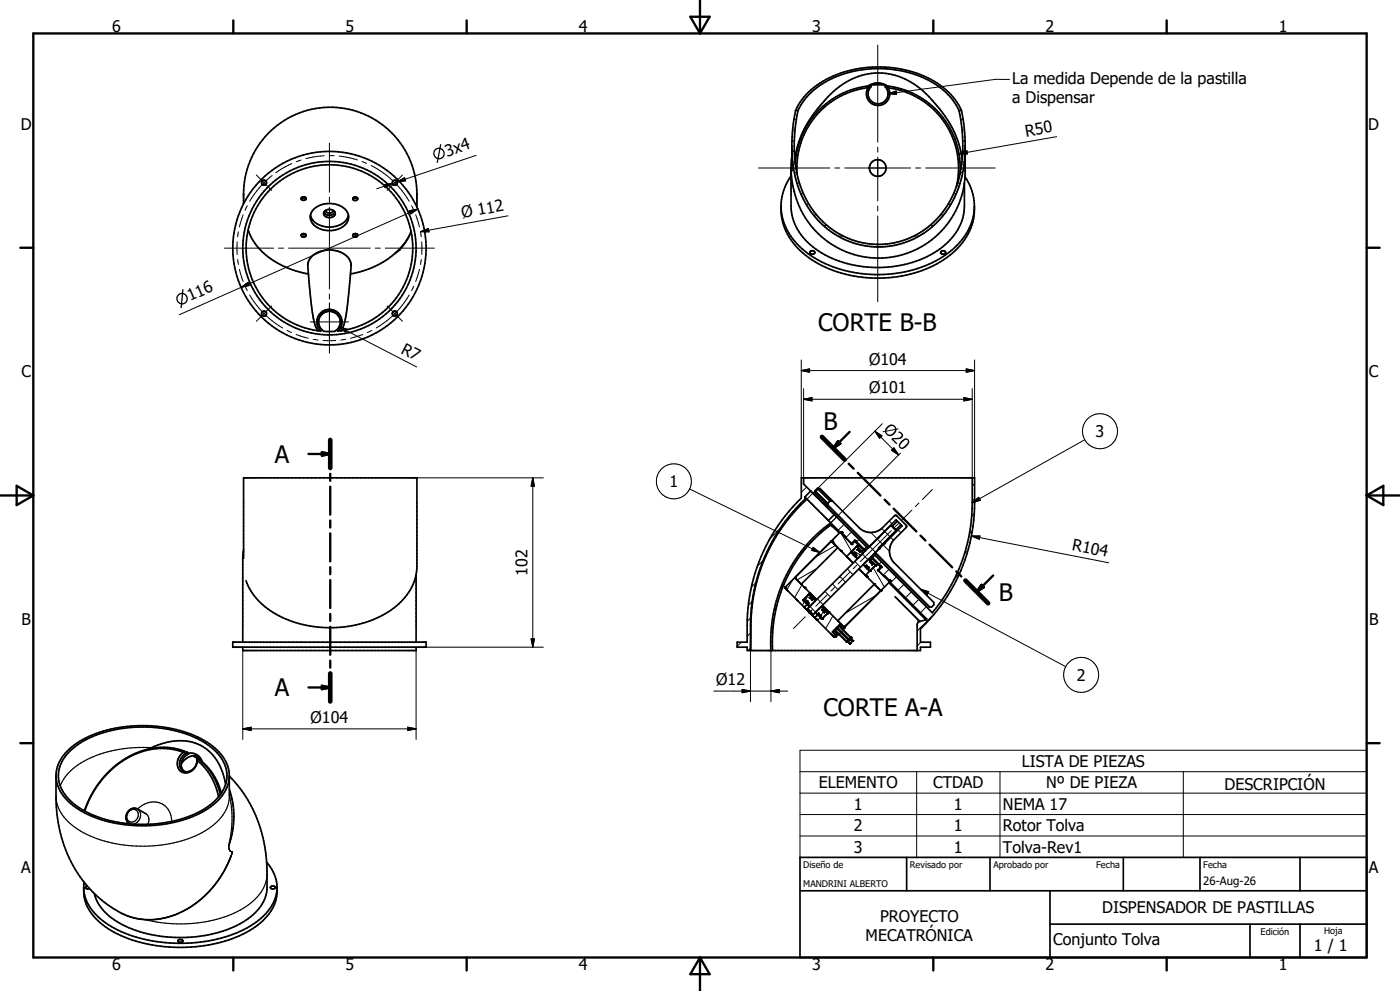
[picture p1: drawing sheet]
<svg xmlns="http://www.w3.org/2000/svg" width="1189mm" height="841mm" viewBox="0 0 1189 841" stroke-linecap="round" stroke-linejoin="round" font-family="sans-serif">
<g fill="none" stroke="#000" stroke-width=".85">
<path d="M745 38v83M754 80l7-3v3zM857 67h-11l-92 13M673 119h2M673 110h2M674 101h2M816 101h2M817 110h2M818 119h2M897 116l-83 15M248 139l-14 8M256 136l-4 1"/>
<path d="M275 132l-15 3M280 132h4M280 121v42M288 132l15 4M307 137l4 2M404 132l-67 22M673 128h2M673 137h2M745 125v4M745 133v38M814 131l7-3 1 3zM817 137h2"/>
<path d="M818 128h2M218 149l13 13M231 149a78 78 0 0 0-19 22M315 140a79 79 0 0 1 33 31M326 157l7-1-6 3zM333 156l-13 4M337 154l7-3 1 2zM342 149l-13 13M344 152l-7 2M644 143h61M675 146h2M677 155h2"/>
<path d="M709 143h4M717 143h56M778 143h4M786 143h59M813 155h2M816 146h2M210 175l-2 3M280 167v5M280 176v69M348 179l7-2-6 4zM350 175l1 3M355 177l-203 90"/>
<path d="M680 164h2M685 173h2M745 175v4M805 173h2M810 164h2M202 197v4M207 182l-4 11M353 182l3 11M357 197l7-3v3zM357 197l1 4M431 183l-74 14M691 182h3"/>
<path d="M699 191h4M745 183v73M790 191h3M799 182h2M191 211h41M201 205v11M237 211h4M245 211h69M319 211h4M327 211h42M358 205v11M712 200h4"/>
<path d="M743 209h7M776 200h4M202 220v4M203 229l4 10M356 229l-3 10M358 220l-1 4M205 244l6-4 1 2zM208 243l2 4M212 250a78 78 0 0 0 28 28M231 260l-13 13M280 250v4M280 257v43"/>
<path d="M329 260l13 13M348 250a79 79 0 0 1-28 28M351 243l-1 4M264 273h32M288 277l66 34M288 277l7 2-1 3zM244 280l4 2M251 284l11 3M266 288l4 1M274 289h11M294 288l-5 1M308 284l-10 3"/>
<path d="M316 280l-4 2M681 314h147M681 314l7-1v3zM681 305v101M821 313l7 1-7 2zM828 305v101M683 339h143M683 339l7-2v3zM683 330v76M819 337l7 2-7 1zM826 330v76M749 360l-64 64"/>
<path d="M743 366l20 20M743 366l6 4-2 2zM921 373l-95 54M759 380l4 6-6-4zM765 385l-60 59 5-5M354 406h107M452 406v143M452 406l2 7h-3zM586 415l110 54M685 413l-4 5M792 415l-9 9M828 410l-2 2"/>
<path d="M703 428l87 87M774 433l-8 8M780 427l-3 3M826 427l5-5 2 3zM827 436l-2 2M828 423l-2 2M663 448l-9 9M705 444l-10 10M707 458l3 6M714 452l9 16M717 445l-5 5M723 451l-5 5"/>
<path d="M730 458l-2 2M740 452l5 5M745 457l4 5M749 448l2 3M751 451l5 4M755 442l3 3M756 456l3 3M757 450l-26 27M763 450l2 2M763 444l-3 3M825 455l117 23M825 455h7v3z"/>
<path d="M826 451l-3 2M648 475l-5 5M688 461l-10 10M691 465l5 4-7-2zM710 463l-18 10M724 467l7 4M726 476l5 5M728 480l-3 3M732 465l1 2M732 470l5 5M736 464l-2 2M737 475l2 1"/>
<path d="M749 477l-2 2M750 462l5 6M822 467l-3 3M642 494l-4 4M666 496l-3 3M673 492l-5 9M681 496l-6 11M694 482l-17 10M707 496l5 4M709 499l-3 3M713 489l5 5M720 483l5 5"/>
<path d="M722 486l-10 10M742 482l9 16M743 496h.1M755 483l-5 5M761 490l-5 5M768 496l-5 5M815 487l-5 4M639 510l-3 4M659 515l-1 2M688 503l-7 11M688 515l5 4M690 517l-3 3"/>
<path d="M694 508l5 5M699 518l-2 4M701 502l4 5M703 505l-10 9M744 505l-26 15M774 502l-5 5M780 509l-5 5M782 500l123 66M782 500l7 2-2 3zM787 515l-5 5M637 537l-2 3M638 524l-3 3"/>
<path d="M657 531l-2 1M684 523l-10 10M697 523l-2 4M707 523l-6 10M709 538l-1 2M714 529h.1M714 537l-1 1M716 535l-1 1M719 530l-3 2M793 521l-14 15M206 552v76M353 552v76"/>
<path d="M362 549h99M451 542h3l-2 7zM630 545l-4 4M637 550l-2 2M637 552v43M655 552v43M656 544l-1 1M720 543l-1 2M722 541l-1 2M782 545l-3 3M606 586h63M630 585l7 1-7 2z"/>
<path d="M655 586l7-1v3zM206 619h147M206 619l7-2v3zM346 617l7 2-7 1zM679 637h482v91h-482zM679 655h482M779 655v73M849 655v73M1005 655v73M679 673h482M679 691h482M679 709h482"/>
<circle cx="934" cy="366" r="15"/>
<circle cx="572" cy="408" r="15"/>
<circle cx="918" cy="573" r="15"/>
</g>
<g fill="none" stroke="#000" stroke-width="1.4">
<path d="M737 74a69 69 0 0 0-60 74M737 74a10 10 0 0 0 9 16 10 10 0 0 0 8-16M739 72h13M739 73a70 70 0 0 0-64 66M739 73l-2 1M739 73l1 1M740 74a8 8 0 0 0 0 12 8 8 0 0 0 12 0 8 8 0 0 0 0-12M740 74h-3M744 71h3M747 71h-4l-6 2M747 71l5 1M752 74h2"/>
<path d="M752 73a70 70 0 0 1 63 75M752 73l2 1M752 73v1M752 72l2 1M754 74a69 69 0 0 1 58 85M676 94a63 63 0 0 1 41-33 96 96 0 0 1 84 13 51 51 0 0 1 16 20M676 94a115 115 0 0 0 5 72 71 71 0 0 0 66 44 71 71 0 0 0 65-46 117 117 0 0 0 5-70M676 94h2M678 94a114 114 0 0 0 5 73 69 69 0 0 0 65 40 69 69 0 0 0 62-44 116 116 0 0 0 4-69M678 94a65 65 0 0 1 47-34 91 91 0 0 1 76 17 49 49 0 0 1 13 17M814 94h3M673 133l-1 10v32a48 48 0 0 0 26 40 97 97 0 0 0 100-4 46 46 0 0 0 21-36v-20"/>
<path d="M673 124v21M675 136a89 89 0 0 1 26-51 57 57 0 0 1 59-21 78 78 0 0 1 39 30 82 82 0 0 1 18 42M820 124v21a74 74 0 0 1-65 74 74 74 0 0 1-81-57M672 149a44 44 0 0 0 7 60 101 101 0 0 0 83 23 84 84 0 0 0 57-31 43 43 0 0 0 1-51M672 143a74 74 0 0 0 3 20M207 173a74 74 0 0 1 50-78 74 74 0 0 1 87 32 74 74 0 0 1 10 38v11M230 161a71 71 0 0 1 114 19 71 71 0 0 1-57 101 11 11 0 0 0 0-15 11 11 0 0 0-15 0 11 11 0 0 0 1 15 71 71 0 0 1-60-47 71 71 0 0 1 17-73zM256 168h2h1M256 168l2-1 1 1M256 168a1.9 1.9 0 0 0 2 2 1.9 1.9 0 0 0 2-2h-1M267 177a20 20 0 0 1 28 3 10 10 0 0 1-7 14 19 19 0 0 1-24-7 9 9 0 0 1 3-10zM276 179a4 4 0 0 0 7 0"/>
<path d="M300 168h2h1M300 168l2-1 1 1M300 168a1.9 1.9 0 0 0 2 2 1.9 1.9 0 0 0 2-2h-1M663 175a51 51 0 0 0 26 45 108 108 0 0 0 115-1 50 50 0 0 0 24-44M675 163h.1M211 195a57 57 0 0 0 38 34l13 4M256 199h2h1M256 199l2-1 1 1M256 199a1.9 1.9 0 0 0 2 2 1.9 1.9 0 0 0 2-2h-1M264 183a17 17 0 0 0 21 9 14 14 0 0 0 11-9M275 180a5 5 0 0 0 3 5 5 5 0 0 0 6-2l1-1v-2M275 180a6 6 0 0 1 10 0"/>
<path d="M275 180a6 6 0 0 0 10 0M300 199h2h1M300 199a1.9 1.9 0 0 0 2 2 1.9 1.9 0 0 0 2-2h-1M300 199l2-1 1 1M348 200a52 52 0 0 1-13 15M349 196a44 44 0 0 1-10 16M335 215a77 77 0 0 1-37 18M339 212h.1M339 212l-4 3M688 213a1.8 1.8 0 0 1 3 0 1.8 1.8 0 0 1 0 3 1.8 1.8 0 0 1-2 0 1.8 1.8 0 0 1-1-3zM799 213a1.8 1.8 0 0 1 3 0 1.8 1.8 0 0 1 0 3 1.8 1.8 0 0 1-2 0 1.8 1.8 0 0 1-1-3zM272 268a9 9 0 0 0 3 13h6a8 8 0 0 0 8-8l-1-5"/>
<path d="M273 267l-1 1M285 266l2 1M285 266a10 10 0 0 0-12 1M285 266a9 9 0 0 0-12 1M287 267l1 1M289 281a54 54 0 0 0 6-24l3-31a15 15 0 0 0-15-14 19 19 0 0 0-21 11l-1 3 2 19a114 114 0 0 0 6 34l1 2M289 281h.1M681 406h147v21a146 146 0 0 1-46 106v12h8v4h-8v3h-147v-3h-9v-4h9a159 159 0 0 1 14-77 150 150 0 0 1 32-45zM683 406v5l54 54M689 417l-5 5M692 416v3M692 416l1 1"/>
<path d="M692 419l11 10M693 417l10 10M693 417l-1 2M694 414l2 1M694 414l-2 2M694 414l1 1M695 415l10 10M695 415l-2 2M696 415l34 33a14 14 0 0 0 20 0l10-11 2 1 8 8v2l-10 10a14 14 0 0 0 0 20l33 33v2l-2 2h-2l-46-46M696 415h-1M826 406v21a145 145 0 0 1-34 93l-50-50M684 424h.1"/>
<path d="M684 422v2M685 424a146 146 0 0 0-47 107l-1 21v-21a147 147 0 0 1 47-107M685 424l21 20a124 124 0 0 0-51 108M685 424v-1l-1 1M703 429h.1M703 427h.1M703 429l35 35M703 427v2M705 425l-2 2M707 425h-2M709 437l-5 5M706 445v2"/>
<path d="M706 446v1M706 446l7 6M714 452h.1M714 452l-47 46M715 452h.1M715 452l4 4h-1M726 460h.1M726 460l-3 2M726 460l9 8M746 456h.1M758 447l-2-1-18 18M758 447h.1"/>
<path d="M758 447h1M759 447v1M759 448h.1M760 448v1M760 449h.1M760 449l1 1M761 450h.1M761 450l-15 15M762 442l-4 5M765 445l-4 5M207 474v-68h147v75a48 48 0 0 1-27 40 96 96 0 0 1-102-6 50 50 0 0 1-16-22M207 467l-1 7v71"/>
<path d="M705 460l1-1 13 14M708 461h.1M708 462h.1M712 465l-31 31M714 467h.1M714 467v1M719 472h.1M719 473h.1M719 473l6 5M723 469h.1M723 469l1 1M723 468h.1"/>
<path d="M723 461v1M723 462v-1l3-3 9 9M723 462h.1M724 462l-17-17a123 123 0 0 0-51 107M724 470h.1M724 471h1M725 471h.1M725 471l2 2M725 469l-1 1M726 469h-1M726 469h.1M726 470h.1"/>
<path d="M726 470v1M726 471h.1M726 471h1M727 473l1 1M727 471v1M727 472h.1M727 464l-2 2M728 472l-1 1M728 464h.1M728 471v1M728 474h.1M728 464h-1"/>
<path d="M728 467h1M729 467h.1M729 465l-1 2M729 467h1M730 467h.1M730 467v1M730 468h.1M730 469h.1M730 468h1M731 468h.1M732 468l1 1M732 468l-4-4-9 8"/>
<path d="M732 468l-2 1M732 468h.1M733 469h.1M733 469l-5 5M733 467l-1 1M733 479l2 2M736 480h.1M736 480v1M736 480l-1 1M736 464l-2 2M738 474l-2 2M738 474l2 2-2 1"/>
<path d="M738 477h1M739 477h.1M739 477h1M740 473l8 8M740 477v1M740 478h.1M740 472l1 1M740 474l-1 1 5 5M740 474h.1M740 478l1 1M740 478h1M741 478v1"/>
<path d="M741 479h.1M741 473l8 8-3 3M743 479l-1-1-1 1M743 471l-2 2M743 469h.1M743 469l23-23-5-5-75 75v1l1 1M743 479v1M743 480h.1M744 480l-9 8M746 465h.1M746 465l1 1M747 466h.1"/>
<path d="M747 466l-56 55h-1l-1-1M751 461h.1M353 488v57M667 499h.1M667 498v1M667 499v1M667 498h.1M667 500h1M668 500l8 9M668 500h.1M675 490l2 3M675 490l8 9"/>
<path d="M680 496h1M683 498h.1M683 499h.1M683 499l6 5M729 483l19 18M735 481l2 2M735 488h.1M736 489h.1M736 481h1M737 483h.1M737 481h.1M737 483l1 1"/>
<path d="M737 481v1M737 482h1M737 482h.1M738 482h.1M738 482l-1 1M738 484h.1M739 484h.1M742 481l-3 3M743 496l-31 31M746 499h.1M746 484l41 41-1 1M746 484h.1"/>
<path d="M748 482l-3 2h1M748 481h.1M748 482h.1M748 481v1M751 489h1l3 4M755 494l31 32M755 493h.1M755 493h1M756 494l-8 7M756 494h.1M669 501h.1M676 509h.1"/>
<path d="M676 509l7 6M677 509h.1M677 510h1M678 510h.1M682 509h.1M682 509v1M682 510l4 3M683 515h.1M683 515v1M683 516h.1M683 516l8 7M685 510h.1"/>
<path d="M685 510l-2 1M685 510v1M685 511h.1M685 511h1M686 511h.1M686 513l-3 2M686 513h.1M686 511v1M686 512h1M686 512h.1M686 513l1 1M686 513v1"/>
<path d="M686 514h.1M686 514l2 1M687 512h.1M687 504v1M687 512l-1 1M687 514v1M687 505h.1M687 515h.1M687 505l2 1M687 518h.1M687 518l1 1M687 507h1"/>
<path d="M688 519h.1M688 507h.1M688 503h.1M688 503l-6 6 2 2M688 519l1 1M688 507l1 1M688 504h1M688 520h.1M689 508h.1M689 506l-2 1M689 506h.1M689 520h.1"/>
<path d="M689 506l3 3M689 504h.1M689 504l5 5M689 508l1 1M690 509h.1M691 508l-1 1M692 509v1M692 520l2 1M697 515l-4 4M698 515l1 1M698 518h.1M698 517h.1"/>
<path d="M698 517l1 1M698 514l5 4M699 518h.1M699 516l2 2M699 516l-1 2M699 518l1 1M700 519h.1M700 519v1l1-1 2 2M700 519v1M701 518h.1M701 519h.1M703 518h.1"/>
<path d="M703 518l1 1M704 519h.1M704 519l14 14-2 1M704 519l-6 6M748 501l-31 31M760 506l21 21M691 523h.1M691 523v1M691 524h.1M691 524h1M692 524h.1M692 524l1 1"/>
<path d="M692 525h.1M692 525h1M693 525h.1M693 525l13 13M693 526h1M693 526h.1M694 521h.1M694 521v1M694 522l-2 2M695 521h.1M695 521l1 1M695 520l-1 1"/>
<path d="M695 520h.1M696 521h.1M696 522h.1M696 522h1M697 522h.1M697 522h1M697 524l1 1M698 522l-2 2M698 525h.1M702 522l-4 3-4-3M703 520h.1M706 538h.1"/>
<path d="M706 538v1M706 539h1M707 539h.1M707 539v1M707 540h.1M707 540h1M709 535h-1l4 4M709 535h.1M709 535l10 10M710 534h.1M710 539l-1 1M710 539h.1"/>
<path d="M710 533h1l10 10M710 533h.1M711 533h.1M712 527h.1M712 539l-1 1-4-4 7-7-7 7 3 3M712 538v1M713 531l10 10M713 531h.1M713 531l10 10-1 1M713 531l4 3M714 536h.1M781 527h.1"/>
<path d="M781 527l-1 1-1 2v22M783 533h.1M786 526l-5 1M198 545h164v4h-164zM206 549v3h147v-3M708 540h.1M709 540h.1M709 540l-1 1M719 544v1M719 545h.1M719 544h.1M720 544h-1"/>
<path d="M720 544l2 2M720 544h.1M720 543v1M720 543h.1M721 543h-1M721 543h.1M721 543l-10-10 10 10M721 542h.1M722 542h.1M722 542l2 2M722 542h-1M722 546h.1"/>
<path d="M722 541v1M722 541h.1M723 541h.1M724 544h.1M57 637a91 91 0 0 1 62-21 101 101 0 0 1 61 17 30 30 0 0 1 14 33 49 49 0 0 1-30 27 117 117 0 0 1-95-5 37 37 0 0 1-21-29 30 30 0 0 1 9-22zM60 637a90 90 0 0 1 61-20 94 94 0 0 1 60 18 27 27 0 0 1 8 37 66 66 0 0 1-44 25 110 110 0 0 1-77-11 33 33 0 0 1-18-30 31 31 0 0 1 10-19zM126 636a50 50 0 0 1 44-4 43 43 0 0 1 22 34M156 638a60 60 0 0 0-62 16 83 83 0 0 0-22 34M156 638a10 10 0 0 0 0 18 10 10 0 0 0 12-11M156 638l3 1M159 639l1 1M159 639a9 9 0 0 0-6 7 9 9 0 0 0 3 9 9 9 0 0 0 11-11"/>
<path d="M159 638a60 60 0 0 0-63 13 85 85 0 0 0-24 37M159 638l1 1v1M159 638h-3M159 638v1M160 639a10 10 0 0 1 12 7M48 658v18a110 110 0 0 0 45 93 59 59 0 0 0 71 0 88 88 0 0 0 32-42M160 640a9 9 0 0 0-4 15M164 641l4 3M166 642a12 12 0 0 0-12 6M166 642h3M166 642l5 2M167 644l1 1"/>
<path d="M168 645a52 52 0 0 1 18 31M168 644a50 50 0 0 1 20 29M168 644a52 52 0 0 1 19 30M168 644v1M168 644h-1M195 659a116 116 0 0 1 32 83v11a36 36 0 0 1-21 30 114 114 0 0 1-107-1 40 40 0 0 1-19-24M195 658v18M124 691l-7-4a7 7 0 0 0-9 3 7 7 0 0 0 2 9M226 732a31 31 0 0 1-2 45 100 100 0 0 1-65 23 113 113 0 0 1-72-19 37 37 0 0 1-16-28M679 728h482v85h-482zM770 728v28M841 728v28"/>
<path d="M954 728v28M1019 728v28M1104 728v28M71 753a37 37 0 0 0 19 34 121 121 0 0 0 84 16 90 90 0 0 0 51-24 33 33 0 0 0 10-26M71 749v4M74 752a1.3 1.3 0 0 0-1 1 1.3 1.3 0 0 0 1 1h2M230 752a2.1 2.1 0 0 1 2 0 2.1 2.1 0 0 1 2 2 2 2 0 0 1-3 1 2 2 0 0 1-1-3zM679 756h482M892 756v57M151 798a2.1 2.1 0 0 1 3-1 2.1 2.1 0 0 1 1 2 2 2 0 0 1-2 1 2 2 0 0 1-2-2zM892 784h269M1062 784v29"/>
<path d="M1104 784v29"/>
<circle cx="224" cy="155" r="2.1"/>
<circle cx="335" cy="155" r="2.1"/>
<circle cx="745" cy="143" r="7"/>
<circle cx="280" cy="211" r="82"/>
<circle cx="280" cy="211" r="74"/>
<circle cx="224" cy="266" r="2.1"/>
<circle cx="335" cy="266" r="2.1"/>
</g>
<g fill="#000">
<path d="M758 372h1a5 5 0 0 0 7-3l-1-1-2-1 1-1a4 4 0 0 1 3 4 4 4 0 0 1-5 3h-3l3 3-1 1-4-4z"/>
<path d="M369 127l2-1 2-1 1-3 1 1-1 3a5 5 0 0 1 4 5 5 5 0 0 1-6 4v3h-1v-3a5 5 0 0 1-2-8zM374 127l-1 7a4 4 0 0 0 4-3 4 4 0 0 0-3-4zM370 128l-1 2a4 4 0 0 0 3 4l1-8z"/>
<path d="M155 245l1 1v3a5 5 0 0 1 4 5 5 5 0 0 1-5 4l-1 3h-1l1-3a5 5 0 0 1-4-5 5 5 0 0 1 5-5zM156 250l-1 7a4 4 0 0 0 3-3 4 4 0 0 0-2-4zM152 251l-1 1v2l1 2 2 1v-7z"/>
<path d="M753 362a4 4 0 0 1 5-2 4 4 0 0 1 3 4h2l-2 1a5 5 0 0 1-4 5 5 5 0 0 1-5-3h-2l-1-1h3zM754 363l-1 2 7-1a3 3 0 0 0-2-3 3 3 0 0 0-4 2zM753 366a3 3 0 0 0 3 3 3 3 0 0 0 3-2l1-2z"/>
<path d="M766 374a4 4 0 0 1 3-2 4 4 0 0 1 3 3 7 7 0 0 1-7 6v-1a4 4 0 0 1 1-6zM767 375a2.6 2.6 0 0 0-2 2 2.6 2.6 0 0 0 1 3l2-1a4 4 0 0 0 2-6h-1z"/>
<circle cx="684" cy="422" r=".7"/>
<circle cx="706" cy="459" r=".7"/>
<circle cx="714" cy="452" r=".7"/>
<circle cx="715" cy="452" r=".7"/>
<circle cx="726" cy="460" r=".7"/>
<circle cx="727" cy="460" r=".7"/>
<circle cx="746" cy="456" r=".7"/>
<circle cx="757" cy="446" r=".7"/>
<circle cx="714" cy="468" r=".7"/>
<circle cx="723" cy="469" r=".7"/>
<circle cx="723" cy="468" r=".7"/>
<circle cx="723" cy="461" r=".7"/>
<circle cx="723" cy="462" r=".7"/>
<circle cx="726" cy="469" r=".7"/>
<circle cx="726" cy="470" r=".7"/>
<circle cx="727" cy="464" r=".7"/>
<circle cx="728" cy="464" r=".7"/>
<circle cx="728" cy="467" r=".7"/>
<circle cx="729" cy="467" r=".7"/>
<circle cx="733" cy="466" r=".7"/>
<circle cx="738" cy="474" r=".7"/>
<circle cx="740" cy="478" r=".7"/>
<circle cx="743" cy="479" r=".7"/>
<circle cx="743" cy="480" r=".7"/>
<circle cx="746" cy="465" r=".7"/>
<circle cx="751" cy="461" r=".7"/>
<circle cx="667" cy="499" r=".7"/>
<circle cx="667" cy="498" r=".7"/>
<circle cx="675" cy="490" r=".7"/>
<circle cx="681" cy="496" r=".7"/>
<circle cx="683" cy="499" r=".7"/>
<circle cx="736" cy="489" r=".7"/>
<circle cx="737" cy="481" r=".7"/>
<circle cx="738" cy="484" r=".7"/>
<circle cx="739" cy="484" r=".7"/>
<circle cx="743" cy="496" r=".7"/>
<circle cx="748" cy="481" r=".7"/>
<circle cx="755" cy="493" r=".7"/>
<circle cx="682" cy="509" r=".7"/>
<circle cx="682" cy="510" r=".7"/>
<circle cx="685" cy="510" r=".7"/>
<circle cx="685" cy="511" r=".7"/>
<circle cx="686" cy="513" r=".7"/>
<circle cx="686" cy="517" r=".7"/>
<circle cx="687" cy="505" r=".7"/>
<circle cx="687" cy="504" r=".7"/>
<circle cx="688" cy="507" r=".7"/>
<circle cx="688" cy="508" r=".7"/>
<circle cx="689" cy="506" r=".7"/>
<circle cx="689" cy="508" r=".7"/>
<circle cx="699" cy="518" r=".7"/>
<circle cx="700" cy="519" r=".7"/>
<circle cx="703" cy="520" r=".7"/>
<circle cx="704" cy="519" r=".7"/>
<circle cx="748" cy="501" r=".7"/>
<circle cx="693" cy="526" r=".7"/>
<circle cx="694" cy="522" r=".7"/>
<circle cx="696" cy="522" r=".7"/>
<circle cx="698" cy="525" r=".7"/>
<circle cx="703" cy="521" r=".7"/>
<circle cx="709" cy="535" r=".7"/>
<circle cx="711" cy="533" r=".7"/>
<circle cx="713" cy="531" r=".7"/>
<circle cx="717" cy="532" r=".7"/>
<circle cx="708" cy="540" r=".7"/>
<circle cx="708" cy="541" r=".7"/>
<circle cx="709" cy="541" r=".7"/>
<circle cx="709" cy="540" r=".7"/>
<circle cx="719" cy="545" r=".7"/>
<circle cx="719" cy="544" r=".7"/>
<circle cx="720" cy="544" r=".7"/>
<circle cx="720" cy="543" r=".7"/>
<circle cx="721" cy="543" r=".7"/>
<circle cx="722" cy="546" r=".7"/>
<circle cx="722" cy="542" r=".7"/>
<circle cx="723" cy="541" r=".7"/>
<circle cx="724" cy="544" r=".7"/>
</g>
<g fill="none" stroke="#000" stroke-width=".99">
<path d="M129 635a98 98 0 0 0-67 17 36 36 0 0 0-11 15M48 676a36 36 0 0 0 21 29 115 115 0 0 0 105 0 36 36 0 0 0 21-29M195 670a76 76 0 0 1-1 47M195 674a95 95 0 0 1-1 44M195 669a70 70 0 0 1 0 48M110 699h1M110 688a5 5 0 0 1 6 0 5 5 0 0 1 1 7 5 5 0 0 1-7 2 5 5 0 0 1-1-7zM124 691a7 7 0 0 1 1 9M146 697a16 16 0 0 0-9-15 16 16 0 0 0-17 2l-3 3a7 7 0 0 1 2 7 7 7 0 0 1-6 5M194 718l1 4 1 1h1M194 718h.1M194 717v1"/>
<path d="M195 717l-1 1M197 723l-1 4M197 723a82 82 0 0 1-63 57 53 53 0 0 1-32-6M197 723h.1M197 723l-5 13M227 742a36 36 0 0 1-20 29 115 115 0 0 1-84 9"/>
</g>
<g fill="none" stroke="#000" stroke-width="2">
<path d="M198 17v11M396 17v11M586 14h17l-9 14zM594 0v28M793 17v11M991 17v11M28 28h1133v785h-1133zM17 210h11M1161 210h11M280 373v24M698 371l19 19M712 374l2 2-6 4z"/>
<path d="M722 367l-14 13M262 385h18M273 384l7 1-7 2zM721 394l4 4M14 412l14 8-14 9zM280 402v6M280 413v24M729 401l19 20M0 420h28M751 424l5 4M759 432l19 19M1161 420h28"/>
<path d="M1161 420l14-8v17zM280 442v6M280 453v23M782 455l4 4M789 462l20 19M280 481v6M280 492v24M812 485l4 4M820 493l19 19M834 496l2 2-6 4zM843 488l-13 14M280 521v6"/>
<path d="M280 532v24M280 561v6M280 572v23M262 583h18M273 582l7 1-7 2zM17 631h11M1161 631h11M198 813v11M396 813v11M594 813v28M594 813l9 14h-17zM793 813v11"/>
<path d="M991 813v11"/>
</g>
<path d="M280 373v24M698 371l19 19M820 493l19 19M280 572v23" fill="none" stroke="#000" stroke-width="4"/>
<path d="M712 374l2 2-6 4zM273 384l7 1-7 2zM834 496l2 2-6 4zM273 582l7 1-7 2z" fill="#000" stroke="#000" stroke-width="2"/>
<g fill="#000" stroke="#000" stroke-width=".85">
<path d="M754 80l7-3v3zM814 131l7-3 1 3zM326 157l7-1-6 3zM337 154l7-3 1 2zM348 179l7-2-6 4zM357 197l7-3v3zM205 244l6-4 1 2zM288 277l7 2-1 3zM681 314l7-1v3zM821 313l7 1-7 2zM683 339l7-2v3zM819 337l7 2-7 1z"/>
<path d="M743 366l6 4-2 2zM759 380l4 6-6-4zM452 406l2 7h-3zM826 427l5-5 2 3zM825 455h7v3zM691 465l5 4-7-2zM782 500l7 2-2 3zM451 542h3l-2 7zM630 585l7 1-7 2zM655 586l7-1v3zM206 619l7-2v3zM346 617l7 2-7 1z"/>
</g>
<g font-size="20.4">
<text x="695" y="281">CORTE B-B</text>
<text x="699" y="365">B</text>
<text x="233" y="393">A</text>
<text x="848" y="510">B</text>
<text x="233" y="591">A</text>
<text x="699" y="607">CORTE A-A</text>
</g>
<g font-size="13.6">
<text x="95" y="27">6</text>
<text x="294" y="27">5</text>
<text x="492" y="27">4</text>
<text x="690" y="27">3</text>
<text x="888" y="27">2</text>
<text x="1086" y="27">1</text>
<text x="860" y="71">La medida Depende de la pastilla</text>
<text x="860" y="88">a Dispensar</text>
<text x="18" y="110">D</text>
<text x="1162" y="110">D</text>
<text x="872" y="116" transform="rotate(-10 872 116)">R50</text>
<text x="380" y="133" transform="rotate(-19 380 133)">3x4</text>
<text x="393" y="185" transform="rotate(-10 393 185)">Ø 112</text>
<text x="162" y="256" transform="rotate(-24 162 256)">116</text>
<text x="340" y="299" transform="rotate(27 340 299)">R7</text>
<text x="738" y="309">Ø104</text>
<text x="18" y="320">C</text>
<text x="1163" y="320">C</text>
<text x="738" y="334">Ø101</text>
<text x="930" y="371">3</text>
<text x="569" y="413">1</text>
<text x="910" y="467" transform="rotate(11 910 467)">R104</text>
<text x="448" y="489" transform="rotate(-90 448 489)">102</text>
<text x="18" y="531">B</text>
<text x="1163" y="531">B</text>
<text x="608" y="581">Ø12</text>
<text x="914" y="578">2</text>
<text x="264" y="613">Ø104</text>
<text x="868" y="651">LISTA DE PIEZAS</text>
<text x="695" y="669">ELEMENTO</text>
<text x="792" y="669">CTDAD</text>
<text x="888" y="669">Nº DE PIEZA</text>
<text x="1040" y="671">DESCRIPCIÓN</text>
<text x="725" y="687">1</text>
<text x="810" y="687">1</text>
<text x="852" y="687">NEMA 17</text>
<text x="725" y="705">2</text>
<text x="810" y="705">1</text>
<text x="852" y="706">Rotor Tolva</text>
<text x="725" y="724">3</text>
<text x="810" y="723">1</text>
<text x="852" y="724">Tolva-Rev1</text>
<text x="18" y="741">A</text>
<text x="1163" y="741">A</text>
<text x="936" y="775">DISPENSADOR DE PASTILLAS</text>
<text x="747" y="782">PROYECTO</text>
<text x="735" y="799">MECATRÓNICA</text>
<text x="895" y="802">Conjunto Tolva</text>
<text x="1116" y="807">1 / 1</text>
<text x="95" y="824">6</text>
<text x="294" y="824">5</text>
<text x="492" y="824">4</text>
<text x="690" y="824">3</text>
<text x="888" y="824">2</text>
<text x="1086" y="824">1</text>
</g>
<text font-size="9.7" x="1022" y="751">26-Aug-26</text>
<g font-size="7.8">
<text x="682" y="737">Diseño de</text>
<text x="773" y="736">Revisado por</text>
<text x="844" y="736">Aprobado por</text>
<text x="931" y="736">Fecha</text>
<text x="1022" y="736">Fecha</text>
<text x="682" y="753">MANDRINI ALBERTO</text>
<text x="1071" y="793">Edición</text>
<text x="1125" y="793">Hoja</text>
</g>
</svg>
